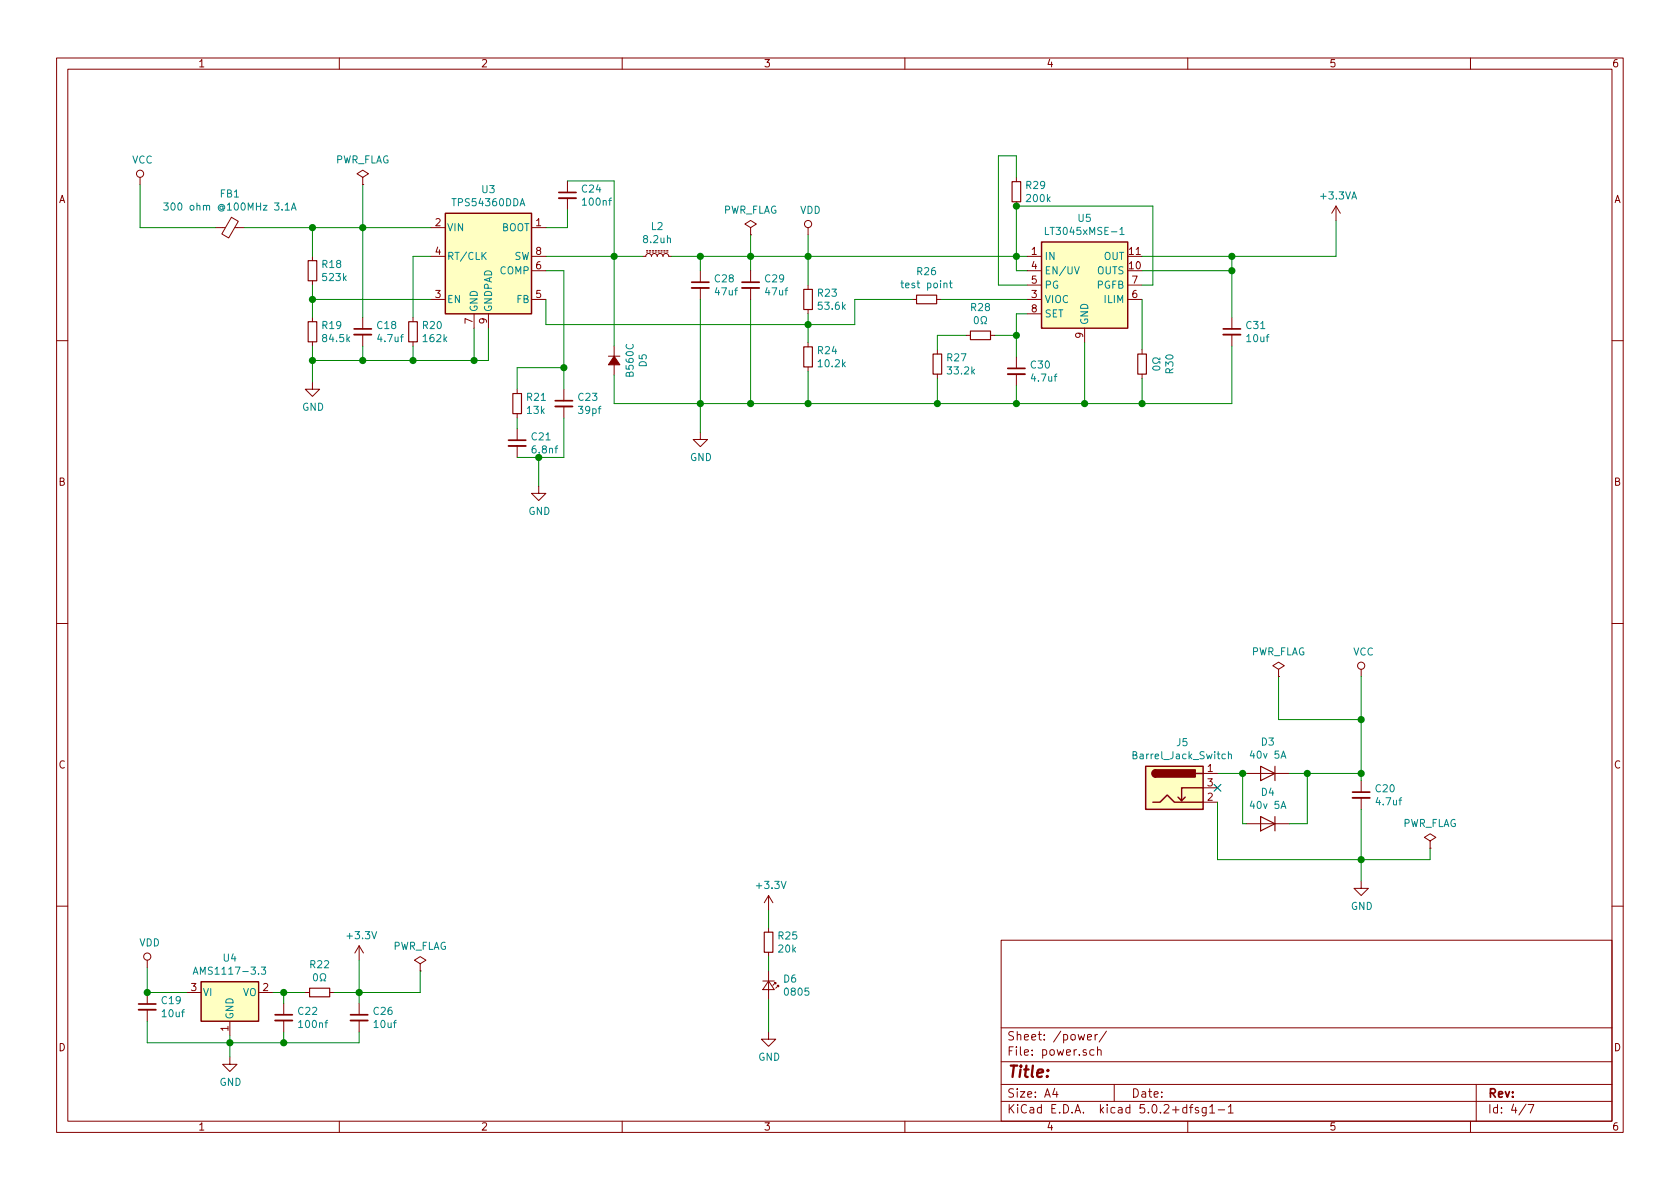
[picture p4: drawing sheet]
<svg xmlns="http://www.w3.org/2000/svg" width="297mm" height="210mm" viewBox="0 0 297 210" stroke-linecap="round" stroke-linejoin="round" font-family="sans-serif">
<g fill="none" stroke="#840000" stroke-width=".18">
<path d="M10 10.3h277v189.9h-277zM12 12.2h273v186.1h-273zM60 10.3v1.9M110 10.3v1.9M160 10.3v1.9M210 10.3v1.9M260 10.3v1.9M24.8 31.4v1.2M40.9 38.4l1.2 .7-1.7 3-1.2-.7zM64.1 31.4l1.1-.7-1.1-.6-1 .6 1 .7v1.2M64.1 32.6h.1M100.3 32v2"/>
<path d="M100.3 35v2.1M179.7 31.4v.7M179.7 35.7v.7M236.2 36.4l-.7 1.3M236.2 36.4v2.6M236.2 36.4l.8 1.3M38.1 40.3h1.8M41.5 40.3h1.7M55.2 45.3v.8M55.2 49.7v.7M55.2 56.1v.8M64.1 56.1v2.1"/>
<path d="M64.1 59.2v2M73 56.1v.8M76.2 45.3h2.5M76.2 40.3h2.5M76.2 53h2.5M83.8 55.5v2.5M86.4 55.5v2.5M94 45.3h2.5M94 40.3h2.5M94 53h2.5M94 47.9h2.5M113.7 45.3h.5l.1-.3 .3-.2 .4 .2 .2 .3 .1-.3 .3-.2 .4 .2 .2 .3 .1-.3 .3-.2 .4 .2 .2 .3 .1-.3 .3-.2 .5 .2 .1 .3h.5"/>
<path d="M114.3 44.6h.3M114.3 44.3h.3M114.8 44.6h.3M114.8 44.3h.3M115.3 44.6h.3M115.3 44.3h.3M115.8 44.6h.3M115.8 44.3h.3M116.3 44.6h.3M116.3 44.3h.3M116.8 44.6h.3M116.8 44.3h.3"/>
<path d="M117.3 44.6h.3M117.3 44.3h.3M117.9 44.6h.2M117.9 44.3h.2M123.8 47.9v2M123.8 50.9v2.1M132.7 40.3l1-.7-1-.6-1 .6 1 .7v1.2M132.7 41.5h.1M132.7 47.9v2M132.7 50.9v2.1M142.9 40.3v1.2M142.9 50.4v.8"/>
<path d="M142.9 54.7v.8M161.3 53h.8M165.6 53h.8M170.8 59.3h.8M175.1 59.3h.8M181.6 45.3h2.5M181.6 53h2.5M181.6 47.9h2.5M181.6 50.4h2.5M181.6 55.5h2.5M191.8 58v2.6M199.4 53h2.5"/>
<path d="M199.4 50.4h2.5M217.8 56.1v2.1M217.8 59.2v2M10 60.2h2M55.2 67.6v1.2h1.3l-1.3 1.3-1.2-1.3h1.2M55.2 60.4v.8M73 60.4v.8M91.4 68.8v.8M91.4 73.1v.8M91.4 75.8v2M91.4 78.9v2M99.7 68.8v2.1"/>
<path d="M99.7 71.9v2M107.6 63h2M108.6 61.2v5.1M123.8 76.4v1.3h1.3l-1.3 1.3-1.2-1.3h1.2M142.9 60.6v.7M142.9 64.9v.8M165.7 61.8v.8M165.7 66.2v.7M179.7 63.1v2M179.7 66.2v2M201.9 61.8v.8M201.9 66.2v.7"/>
<path d="M285 60.2h2M95.2 86v1.2h1.3l-1.3 1.3-1.2-1.3h1.2M10 110.3h2M226.1 118.4l1-.7-1-.6-1.1 .6 1.1 .7v1.2M226.1 119.6h.1M240.7 118.4v1.2M285 110.3h2M212.7 136.8h2.6M212.7 139.3h2.6M220.3 136.8h7.7M240.7 138v2.1M135.9 158.4v2.5"/>
<path d="M135.9 158.4l-.8 1.2M135.9 158.4l.8 1.2M212.7 141.9h2.6M220.3 145.7h7.7M240.7 155.8v1.3h1.2l-1.2 1.3-1.3-1.3h1.3M240.7 141.1v2M252.9 148.7l1-.6-1-.7-1.1 .7 1.1 .6v1.3M252.9 150h.1M10 160.2h2M26 169.8v1.3M26 175.5v2M26 178.6v2"/>
<path d="M33 175.5h2.6M45.7 175.5h2.6M50.2 177.4v2M54 175.5h.7M58.3 175.5h.8M63.5 167.3l-.8 1.2M63.5 167.3v2.5M63.5 177.4v2M63.5 167.3l.8 1.2M74.3 170.4l1-.6-1-.6-1 .6 1 .6v1.3M74.3 171.7h.1M134.9 173.5h2"/>
<path d="M135.9 173.5l1 1.5h-2zM135.9 164.1v.7M135.9 168.4v.8M135.9 171.7v5.1M136.9 173.7h.3v.3v-.3l-.5 .5M137.4 174.2h.3v.3v-.3l-.5 .5M177 166.3h108v32h-108zM285 160.2h2M40.6 186.9v1.3h1.3l-1.3 1.3-1.2-1.3h1.2M40.6 180.6v2.5M50.2 180.5v2M60 198.3v1.9"/>
<path d="M63.5 180.5v2M110 198.3v1.9M135.9 182.5v1.3h1.3l-1.3 1.2-1.3-1.2h1.3M160 198.3v1.9M177 194.8h108M177 191.8h108M177 187.8h108M177 181.8h108M186.5 192.5l-.4 1h1M186.8 193v1M192.3 183.4l.7-.1-.1-.3-.4-.1-.2 .2v.7h.6M193.4 185.7l-.4-.1-.3 .3 .1 .6 .2 .1 .4-.1"/>
<path d="M193.6 182.9v1M194.1 185.7l.2-.1 .3 .1 .1 .9M194.1 182.9l-.5 .3M194.1 185.1v1.5M195.6 182.3l-1.3 2M197 191.8v3M210 198.3v1.9M210.3 195.8h.6M210.9 195.3l-.4 .2v1.3M211.9 195.9l-.4-.1-.2 .2 .1 .3 .5 .1v.3h-.6M213.3 195.8v1.2l-.3 .3h-.4M213.3 195.9l-.5-.1-.3 .3 .1 .6 .2 .1 .5-.1"/>
<path d="M213.9 195.8l.4-.5v1.5M213.9 196.8h.9M215.4 196.3h1.1M217.2 195.8l.4-.5v1.5M217.2 196.8h.8M260 198.3v1.9M261 191.8v6.5M269.8 195.2l-1.2 2M270.2 195.3h1l-.6 1.5"/>
<circle cx="24.8" cy="30.7" r=".63"/>
<circle cx="142.9" cy="39.6" r=".63"/>
<circle cx="240.7" cy="117.7" r=".63"/>
<circle cx="26" cy="169.2" r=".63"/>
</g>
<path d="M98.8 35h3.1M62.6 59.2h3.1M122.3 50.9h3M131.2 50.9h3M216.3 59.2h3M89.9 78.9h3.1M98.2 71.9h3M178.2 66.2h3M239.1 141.1h3.1M24.5 178.6h3.1M48.6 180.5h3.1M62 180.5h3" fill="none" stroke="#840000" stroke-width=".33"/>
<path d="M98.8 34h3.1M62.6 58.2h3.1M122.3 49.9h3M131.2 49.9h3M216.3 58.2h3M89.9 77.8h3.1M98.2 70.9h3M178.2 65.1h3M239.1 140.1h3.1M24.5 177.5h3.1M48.6 179.4h3.1M62 179.4h3" fill="none" stroke="#840000" stroke-width=".3"/>
<g fill="none" stroke="#840000" stroke-width=".2">
<path d="M178.9 32.1h1.6v3.6h-1.6zM54.5 56.9h1.5v3.5h-1.5zM54.5 46.1h1.5v3.6h-1.5zM72.3 56.9h1.5v3.5h-1.5zM142.1 51.2h1.5v3.5h-1.5zM162.1 52.2h3.5v1.5h-3.5zM171.6 58.5h3.5v1.6h-3.5zM90.7 69.6h1.5v3.5h-1.5zM142.1 61.3h1.5v3.6h-1.5zM165 62.6h1.5v3.6h-1.5zM201.2 62.6h1.5v3.6h-1.5zM222.9 135.5l2.5 1.3-2.5 1.2z"/>
<path d="M225.4 135.5v2.5M222.9 144.4l2.5 1.3-2.5 1.2zM225.4 144.4v2.5M54.7 174.7h3.6v1.6h-3.6zM135.1 164.8h1.6v3.6h-1.6z"/>
</g>
<g fill="none" stroke="#008400" stroke-width=".18">
<path d="M24.8 32.6v7.7h13.3M64.1 32.6v23.5M100.3 37.1v3.2h-3.8M100.3 32h8.3v29.2M179.7 31.4v-3.8h-3.2v22.8h5.1M236.2 39v6.3h-34.3M43.2 40.3h33M55.2 40.3v5M55.2 50.4v5.7M55.2 53h21M76.2 45.3h-3.2v10.8M83.8 58v5.7"/>
<path d="M86.4 58v5.7h-31.2M96.5 45.3h17.2M96.5 47.9h3.2v20.9M96.5 53v4.4h54.6v-4.4h10.2M118.7 45.3h62.9M123.8 45.3v2.6M123.8 53v23.4M132.7 41.5v6.4M132.7 53v18.4M142.9 41.5v8.9M142.9 55.5v5.1M166.4 53h15.2"/>
<path d="M170.8 59.3h-5.1v2.5M175.9 59.3h3.8M181.6 47.9h-1.9v-11.5h24.1v14h-1.9M181.6 55.5h-1.9v7.6M201.9 47.9h15.9M201.9 53v8.8M217.8 45.3v10.8M55.2 61.2v6.4M64.1 61.2v2.5M73 61.2v2.5M91.4 73.9v1.9M99.7 65h-8.3v3.8"/>
<path d="M99.7 73.9v7h-8.3M142.9 65.7v5.7M165.7 66.9v4.5M179.7 68.2v3.2M191.8 60.6v10.8M201.9 66.9v4.5M217.8 61.2v10.2h-109.2v-5.1M95.2 80.9v5.1M226.1 119.6v7.6h14.6M240.7 119.6v18.4M215.3 136.8h5M219.7 136.8v8.9h.6"/>
<path d="M228 136.8h12.7M231.1 136.8v8.9h-3.1M215.3 141.9v10.1h37.6v-2M240.7 143.1v12.7M26 171.1v4.4h7M48.3 175.5h5.7M50.2 175.5v1.9M63.5 169.8v7.6M74.3 171.7v3.8h-15.2M135.9 160.9v3.2M135.9 169.2v2.5M135.9 176.8v5.7"/>
<path d="M26 180.6v3.8h37.5v-1.9M40.6 183.1v3.8M50.2 182.5v1.9"/>
</g>
<g fill="#008400" stroke="#008400" stroke-width=".25">
<circle cx="83.8" cy="63.7" r=".51"/>
<circle cx="123.8" cy="45.3" r=".51"/>
<circle cx="132.7" cy="45.3" r=".51"/>
<circle cx="132.7" cy="71.4" r=".51"/>
<circle cx="73" cy="63.7" r=".51"/>
<circle cx="64.1" cy="40.3" r=".51"/>
<circle cx="64.1" cy="63.7" r=".51"/>
<circle cx="55.2" cy="53" r=".51"/>
<circle cx="55.2" cy="63.7" r=".51"/>
<circle cx="26" cy="175.5" r=".51"/>
<circle cx="40.6" cy="184.4" r=".51"/>
<circle cx="63.5" cy="175.5" r=".51"/>
<circle cx="50.2" cy="175.5" r=".51"/>
<circle cx="50.2" cy="184.4" r=".51"/>
<circle cx="95.3" cy="80.9" r=".51"/>
<circle cx="123.8" cy="71.4" r=".51"/>
<circle cx="108.6" cy="45.3" r=".51"/>
<circle cx="99.7" cy="65" r=".51"/>
<circle cx="142.9" cy="57.4" r=".51"/>
<circle cx="142.9" cy="71.4" r=".51"/>
<circle cx="142.9" cy="45.3" r=".51"/>
<circle cx="179.7" cy="45.3" r=".51"/>
<circle cx="191.8" cy="71.4" r=".51"/>
<circle cx="179.7" cy="36.4" r=".51"/>
<circle cx="217.8" cy="47.9" r=".51"/>
<circle cx="201.9" cy="71.4" r=".51"/>
<circle cx="217.8" cy="45.3" r=".51"/>
<circle cx="240.7" cy="136.8" r=".51"/>
<circle cx="240.7" cy="152" r=".51"/>
<circle cx="165.7" cy="71.4" r=".51"/>
<circle cx="179.7" cy="59.3" r=".51"/>
<circle cx="179.7" cy="71.4" r=".51"/>
<circle cx="231.1" cy="136.8" r=".51"/>
<circle cx="240.7" cy="127.2" r=".51"/>
<circle cx="55.2" cy="40.3" r=".51"/>
<circle cx="219.7" cy="136.8" r=".51"/>
</g>
<path d="M108.6 63l1 1.5h-2z" fill="#840000" stroke="#840000" stroke-width=".18"/>
<g fill="#ffffc2" stroke="#ffffc2" stroke-width=".18">
<path d="M35.6 173.6h10.1v7h-10.1z"/>
<path d="M78.7 37.7h15.3v17.8h-15.3z"/>
<path d="M184.1 42.8h15.3v15.2h-15.3z"/>
<path d="M202.6 135.5h10.1v7.6h-10.1z"/>
</g>
<path d="M78.7 37.7h15.3v17.8h-15.3zM184.1 42.8h15.3v15.2h-15.3zM202.6 135.5h10.1v7.6h-10.1zM204.3 136.1a.63 .63 0 0 0-.6 .7 .63 .63 0 0 0 .6 .6M211.5 136.8h1.2M212.7 139.3h-3.8v2.3l-.6-.6M203.8 141.9h1.3l1.3-1.3 1.2 1.3h5.1M209.5 141l-.6 .6M35.6 173.6h10.1v7h-10.1z" fill="none" stroke="#840000" stroke-width=".25"/>
<g fill="none" stroke="#008484" stroke-width=".18">
<path d="M29 35.9h.7l-.4 .5 .4 .1v.5l-.2 .2-.5-.2M50.4 37.2h.8M51.5 37.2l.4-1.3 .4 1.3M51.6 36.8h.6M85.4 45.2l.6 .7M86 44.6l-.8 .8M167.9 50.1h.5M168 49.6v1.1l.4 .2M172.4 56.1l.2-.1a.69 .69 0 0 1 .4 .6 .69 .69 0 0 1-.4 .6l-.2-.1-.1-.3zM173.5 57.2h.3v-.2a.55 .55 0 0 1-.3-.8 .55 .55 0 0 1 .9 0v.1a.53 .53 0 0 1-.3 .7v.2h.3M184.8 40.2v1.3h.6M190 47.2l.4 1.2 .4-1.2"/>
<path d="M198 40.6l.4-.4v1.3M198 41.5h.8M203.9 64.9a.75 .75 0 0 1 1.2 .2 .73 .73 0 0 1-1.3-.1zM205.1 63.3v.3h-.2a.54 .54 0 0 0-.8-.3 .54 .54 0 0 0-.2 .8 .59 .59 0 0 0 1-.1h.2v.3M217.2 133.5l.2-.2 .3 .1v.8M217.2 132.9v1.3M34.2 172.3l.4-1.3 .4 1.3M34.3 171.9h.6M46.2 171h.8l-.4 .5 .3 .1v.6l-.5 .1-.2-.1M55.5 172.3l.2-.1a.69 .69 0 0 1 .5 .6 .69 .69 0 0 1-.5 .7l-.2-.2-.1-.3zM56.6 173.5h.3v-.3a.55 .55 0 0 1-.2-.8 .55 .55 0 0 1 .8 0l.1 .1a.53 .53 0 0 1-.3 .7v.3h.3"/>
</g>
<g fill="#840000" stroke="#840000" stroke-width=".25">
<path d="M203.9 136.3l.4-.2v1.3a.64 .64 0 0 1-.6-.4 .64 .64 0 0 1 .2-.7z"/>
<path d="M204.3 136.1h7v1.3h-7z"/>
</g>
<path d="M214.7 138.7l1.2 1.2M215.9 138.7l-1.2 1.2" fill="none" stroke="#000084" stroke-width=".18"/>
<text font-size="2.8" fill="#840000" x="178" y="190.5">Title:</text>
<g font-size="2.1" fill="#840000">
<text x="178" y="184">Sheet: /power/</text>
<text x="178" y="186.7">File: power.sch</text>
<text x="178" y="196.9">KiCad E.D.A. kicad 5.0.2+dfsg1-1</text>
<text x="178" y="194.1">Size: A4</text>
<text x="200" y="194.1">Date:</text>
<text x="263" y="194.1">Rev:</text>
<text x="263" y="196.9">Id: 4/7</text>
</g>
<g font-size="1.8" fill="#840000">
<text x="35" y="11.9">1</text>
<text x="85" y="11.9">2</text>
<text x="135" y="11.9">3</text>
<text x="185" y="11.9">4</text>
<text x="235" y="11.9">5</text>
<text x="285" y="11.9">6</text>
<text x="10.4" y="35.9">A</text>
<text x="285.4" y="35.9">A</text>
<text x="77" y="40">2</text>
<text x="94.8" y="40">1</text>
<text x="77" y="45.1">4</text>
<text x="94.8" y="47.6">6</text>
<text x="94.8" y="45.1">8</text>
<text x="182.4" y="45.1">1</text>
<text x="182.4" y="47.6">4</text>
<text x="199.7" y="47.6">10</text>
<text x="199.7" y="45.1">11</text>
<text x="77" y="52.7">3</text>
<text x="94.8" y="52.7">5</text>
<text x="182.4" y="52.7">3</text>
<text x="182.4" y="50.2">5</text>
<text x="200.2" y="52.7">6</text>
<text x="200.2" y="50.2">7</text>
<text x="83.6" y="57.2" transform="rotate(-90 83.6 57.2)">7</text>
<text x="86.1" y="57.2" transform="rotate(-90 86.1 57.2)">9</text>
<text x="182.4" y="55.2">8</text>
<text x="191.5" y="59.8" transform="rotate(-90 191.5 59.8)">9</text>
<text x="10.4" y="85.9">B</text>
<text x="285.4" y="85.9">B</text>
<text x="10.4" y="135.9">C</text>
<text x="213.5" y="136.5">1</text>
<text x="285.4" y="135.9">C</text>
<text x="213.5" y="141.6">2</text>
<text x="213.5" y="139.1">3</text>
<text x="33.8" y="175.3">3</text>
<text x="46.5" y="175.3">2</text>
<text x="10.4" y="185.9">D</text>
<text x="40.4" y="182.3" transform="rotate(-90 40.4 182.3)">1</text>
<text x="285.4" y="185.9">D</text>
<text x="35" y="199.9">1</text>
<text x="85" y="199.9">2</text>
<text x="135" y="199.9">3</text>
<text x="185" y="199.9">4</text>
<text x="235" y="199.9">5</text>
<text x="285" y="199.9">6</text>
</g>
<g font-size="1.8" fill="#008484">
<text x="23.3" y="28.9">VCC</text>
<text x="59.2" y="28.9">PWR_FLAG</text>
<text x="39" y="34.9">FB1</text>
<text x="85.2" y="34.2">U3</text>
<text x="102.9" y="34.1">C24</text>
<text x="181.5" y="33.4">R29</text>
<text x="181.6" y="35.7">200k</text>
<text x="233.6" y="35.3">+3.3VA</text>
<text x="30.6" y="37.2">300 ohm @100MHz 3.1A</text>
<text x="79" y="40.9">VIN</text>
<text x="80.3" y="36.5">TPS54360DDA</text>
<text x="88.6" y="40.9">BOOT</text>
<text x="103.2" y="36.4">100nf</text>
<text x="115.2" y="40.7">L2</text>
<text x="127.8" y="37.8">PWR_FLAG</text>
<text x="141.5" y="37.8">VDD</text>
<text x="185.5" y="41.5">LT3045xMSE-1</text>
<text x="190.7" y="39.2">U5</text>
<text x="57" y="47.4">R18</text>
<text x="79" y="46">RT/CLK</text>
<text x="90.9" y="46">SW</text>
<text x="113.9" y="43">8.2uh</text>
<text x="184.7" y="46">IN</text>
<text x="195.1" y="46">OUT</text>
<text x="57.2" y="49.7">523k</text>
<text x="79" y="53.6">EN</text>
<text x="88.4" y="48.5">COMP</text>
<text x="91.4" y="53.6">FB</text>
<text x="126.4" y="49.9">C28</text>
<text x="126.6" y="52.2">47uf</text>
<text x="135.3" y="49.9">C29</text>
<text x="135.5" y="52.2">47uf</text>
<text x="144.7" y="52.5">R23</text>
<text x="159.9" y="51">test point</text>
<text x="162.2" y="48.7">R26</text>
<text x="184.7" y="53.6">VIOC</text>
<text x="184.7" y="48.5">EN/UV</text>
<text x="184.7" y="51">PG</text>
<text x="194" y="48.5">OUTS</text>
<text x="194" y="51">PGFB</text>
<text x="195.4" y="53.6">ILIM</text>
<text x="57" y="58.2">R19</text>
<text x="66.8" y="58.2">C18</text>
<text x="74.8" y="58.2">R20</text>
<text x="84.5" y="55.2" transform="rotate(-90 84.5 55.2)">GND</text>
<text x="87" y="55.2" transform="rotate(-90 87 55.2)">GNDPAD</text>
<text x="144.9" y="54.8">53.6k</text>
<text x="171.7" y="55">R28</text>
<text x="184.7" y="56.1">SET</text>
<text x="192.4" y="57.5" transform="rotate(-90 192.4 57.5)">GND</text>
<text x="220.4" y="58.2">C31</text>
<text x="57.2" y="60.5">84.5k</text>
<text x="66.9" y="60.5">4.7uf</text>
<text x="75" y="60.5">162k</text>
<text x="114.4" y="64.9" transform="rotate(-90 114.4 64.9)">D5</text>
<text x="144.7" y="62.6">R24</text>
<text x="144.9" y="64.9">10.2k</text>
<text x="167.5" y="63.9">R27</text>
<text x="182.3" y="65.2">C30</text>
<text x="220.5" y="60.5">10uf</text>
<text x="93.2" y="70.9">R21</text>
<text x="102.3" y="70.9">C23</text>
<text x="112" y="66.5" transform="rotate(-90 112 66.5)">B560C</text>
<text x="167.7" y="66.2">33.2k</text>
<text x="182.5" y="67.5">4.7uf</text>
<text x="207.5" y="66" transform="rotate(-90 207.5 66)">R30</text>
<text x="53.4" y="72.6">GND</text>
<text x="93.3" y="73.2">13k</text>
<text x="94.1" y="77.9">C21</text>
<text x="102.4" y="73.2">39pf</text>
<text x="94.2" y="80.2">6.8nf</text>
<text x="122" y="81.5">GND</text>
<text x="93.4" y="91.1">GND</text>
<text x="221.1" y="115.9">PWR_FLAG</text>
<text x="239.2" y="115.9">VCC</text>
<text x="208.1" y="131.9">J5</text>
<text x="223" y="131.8">D3</text>
<text x="200.7" y="134.3">Barrel_Jack_Switch</text>
<text x="221.3" y="134.2">40v 5A</text>
<text x="221.3" y="143">40v 5A</text>
<text x="223" y="140.7">D4</text>
<text x="243.3" y="140.1">C20</text>
<text x="243.5" y="142.4">4.7uf</text>
<text x="247.9" y="146.2">PWR_FLAG</text>
<text x="133.9" y="157.2">+3.3V</text>
<text x="238.8" y="160.9">GND</text>
<text x="24.6" y="167.4">VDD</text>
<text x="61.5" y="166.1">+3.3V</text>
<text x="69.3" y="168">PWR_FLAG</text>
<text x="137.7" y="166.1">R25</text>
<text x="35.2" y="172.4">AMS1117-3.3</text>
<text x="39.5" y="170">U4</text>
<text x="54.9" y="171.2">R22</text>
<text x="137.7" y="168.4">20k</text>
<text x="138.6" y="173.8">D6</text>
<text x="28.7" y="177.6">C19</text>
<text x="28.8" y="179.9">10uf</text>
<text x="35.8" y="176.1">VI</text>
<text x="42.9" y="176.1">VO</text>
<text x="52.8" y="179.5">C22</text>
<text x="66.1" y="179.5">C26</text>
<text x="138.9" y="176.1">0805</text>
<text x="41.3" y="180.3" transform="rotate(-90 41.3 180.3)">GND</text>
<text x="53" y="181.8">100nf</text>
<text x="66.2" y="181.8">10uf</text>
<text x="134.1" y="187.6">GND</text>
<text x="38.8" y="192">GND</text>
</g>
</svg>
